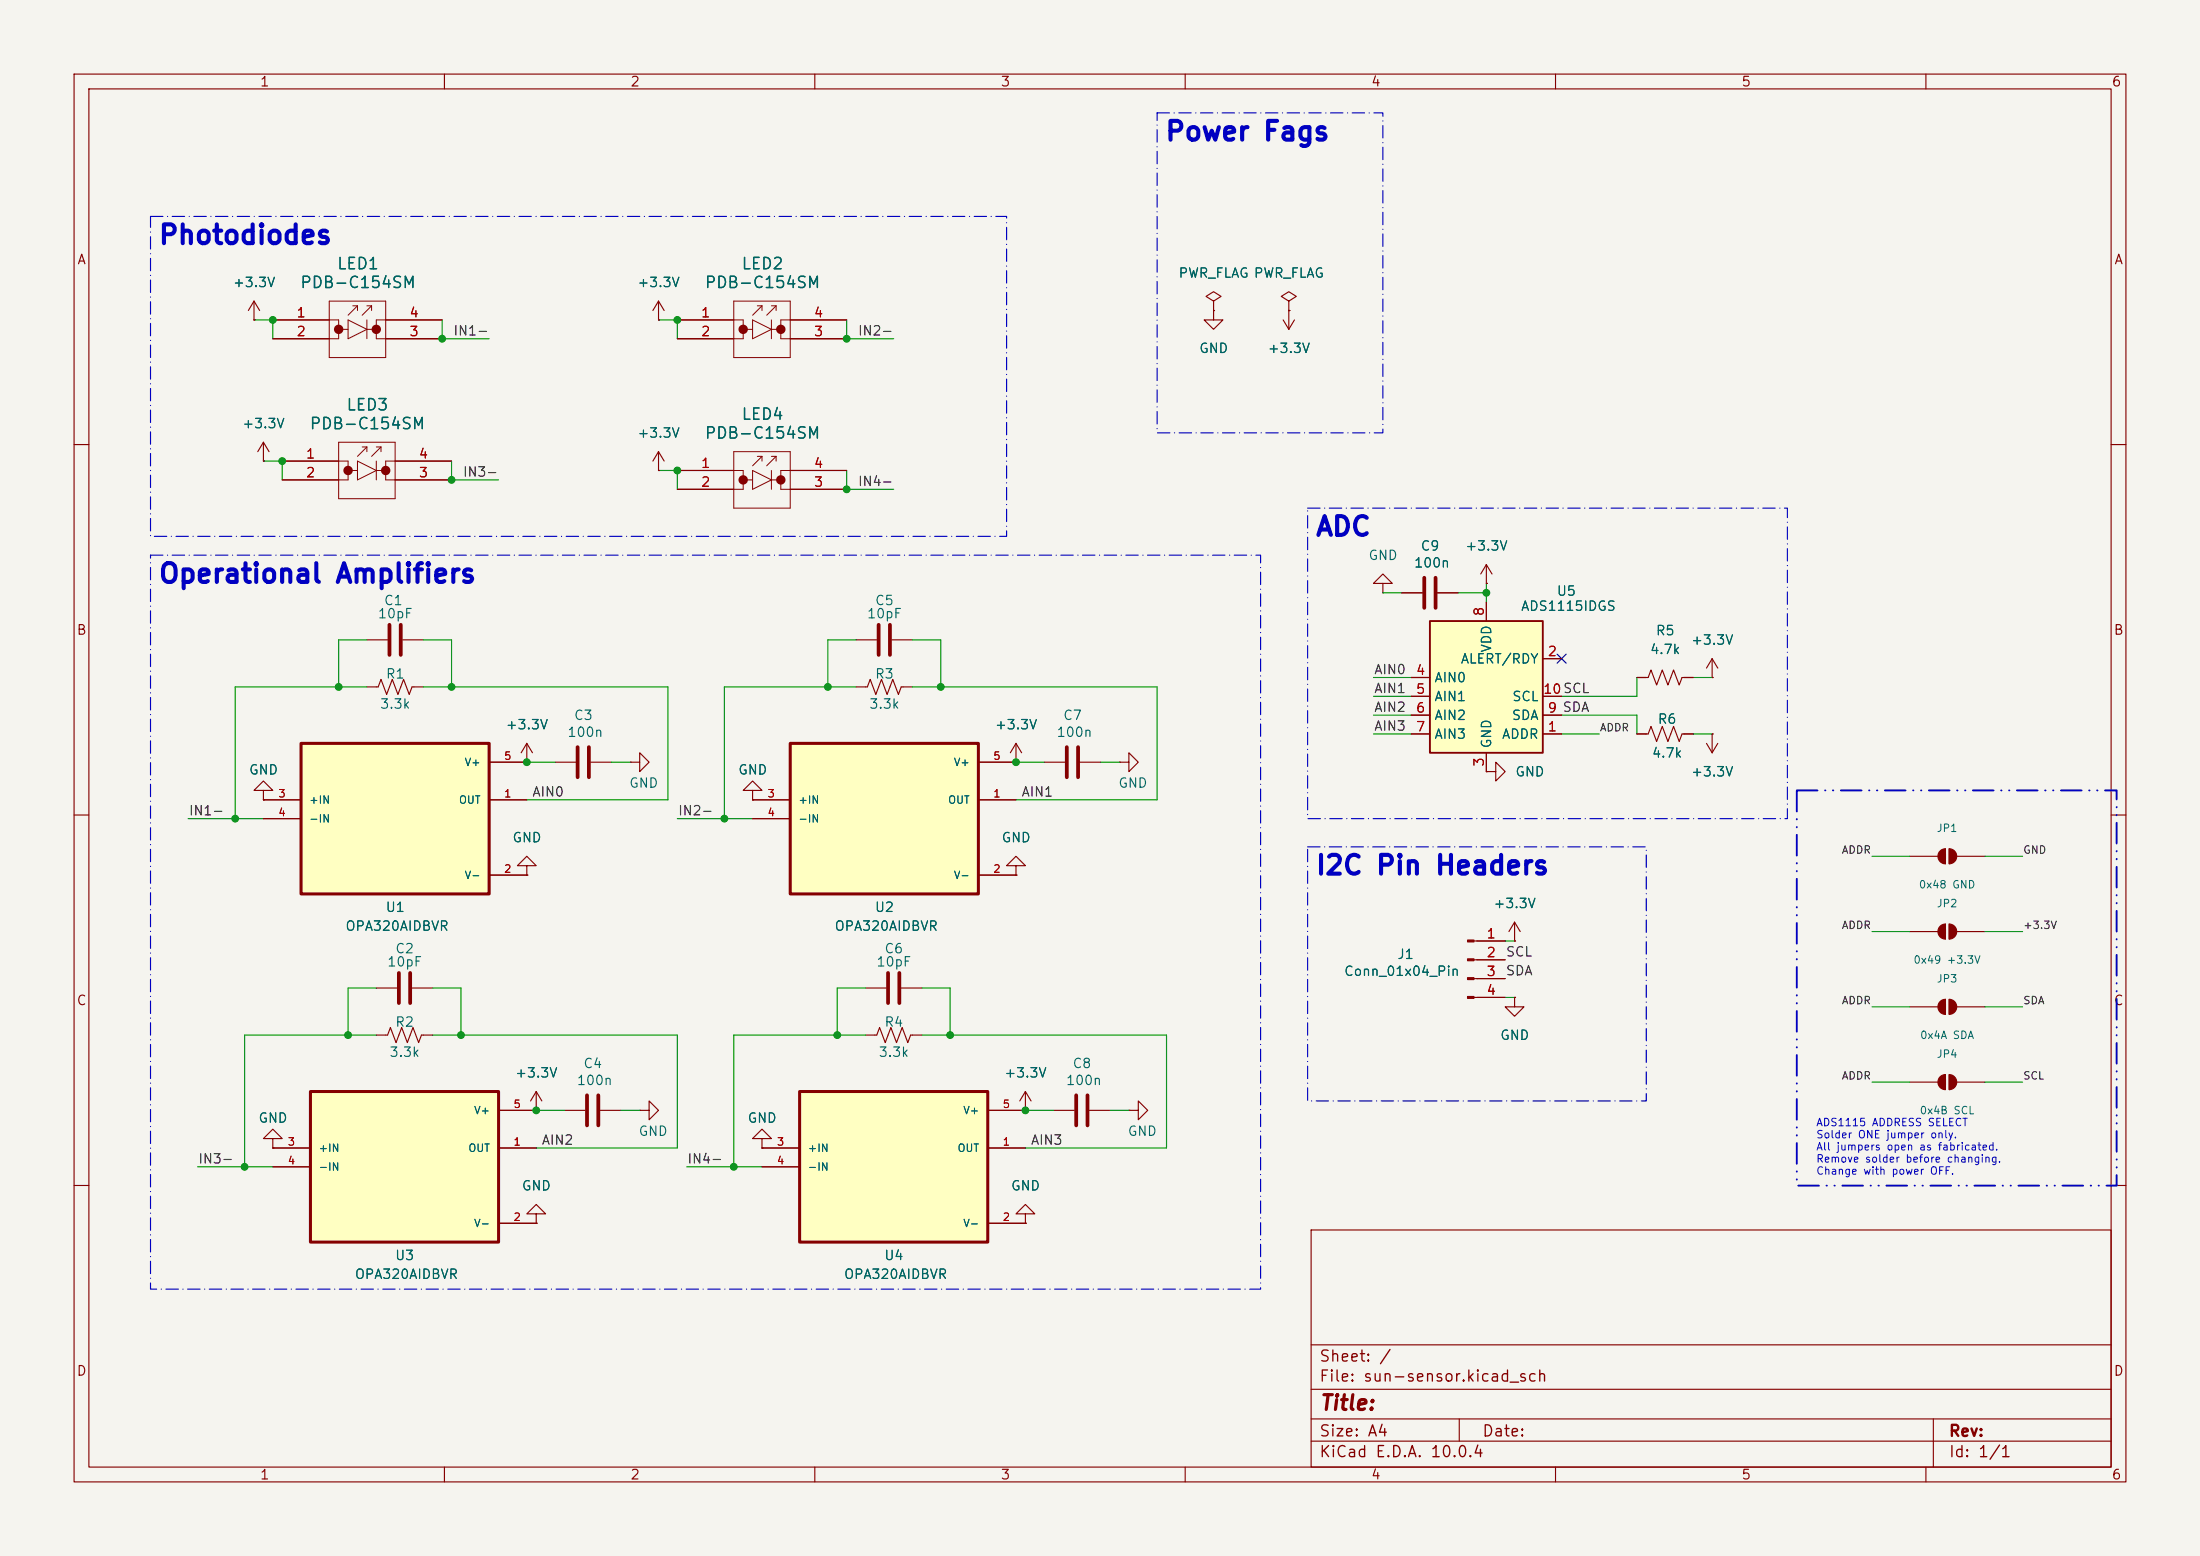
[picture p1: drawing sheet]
<svg xmlns="http://www.w3.org/2000/svg" width="297mm" height="210mm" viewBox="0 0 297 210" stroke-linecap="round" stroke-linejoin="round" font-family="sans-serif">
<path d="M0 0h297v210h-297z" fill="#f5f4ef" stroke="#f5f4ef" stroke-width=".14"/>
<g fill="none" stroke="#840000" stroke-width=".15">
<path d="M10 10h277v190h-277zM12 12h273v186h-273zM60 10v2M110 10v2M160 10v2M210 10v2M260 10v2M163.8 40.6l1-.6-1-.6-1 .6 1 .6v1.3M163.8 41.9h.1M10 60h2M285 60h2M10 110h2"/>
<path d="M137.2 102.9h.1M137.2 100.3l-.8 1.3M137.2 100.3l.7 1.3M137.2 100.3v2.6M141 102.9h2.8M145.8 102.9h2.8M151.1 102.9h1.3v-1.3l1.3 1.3-1.3 1.2v-1.2M151.1 102.9h.1M285 110h2M257.8 146.1h3.8M262.6 145v2.1M263.1 145v2.1"/>
<path d="M264.2 146.1h3.8M10 160h2M177 166h108v32h-108zM285 160h2M60 198v2M110 198v2M160 198v2M177 194.5h108M177 191.5h108M177 187.5h108M177 181.5h108M197 191.5v3"/>
<path d="M210 198v2M260 198v2M261 191.5v6.5"/>
</g>
<g fill="#840000" stroke="#840000" stroke-width=".15">
<path d="M261.9 145.3l.4-.2 .3-.1v2.1a1.02 1.02 0 0 1-.9-.7 1.02 1.02 0 0 1 .2-1.1z"/>
<path d="M263.1 145a1.02 1.02 0 0 1 1.1 1.1 1.02 1.02 0 0 1-1.1 1z"/>
</g>
<path d="M144 100.8v4.1M145.5 100.8v4.1" fill="none" stroke="#840000" stroke-width=".51"/>
<path d="M40.6 100.3h25.4v20.4h-25.4z" fill="#ffffc2"/>
<path d="M40.6 100.3h25.4v20.4h-25.4z" fill="none" stroke="#840000" stroke-width=".41"/>
<g fill="none" stroke="#840000" stroke-width=".15">
<path d="M35.6 59.7l-.8 1.3M35.6 59.7l.7 1.3M35.6 59.7v2.5M36.8 43.2h7.6M36.8 45.7h7.6M52.1 43.2h7.6M52.1 45.7h7.6M35.6 62.2h.1M38.1 62.2h7.6M38.1 64.8h7.6M53.3 62.2h7.7M53.3 64.8h7.7"/>
<path d="M115.6 92.7h1.5l.4-1 .7 2 .8-2 .8 2 .7-2 .8 2 .4-1h1.5M115.6 86.4h2.8M120.4 86.4h2.8M35.6 108h5M35.6 110.5h5M66 108h5.1M66 118.1h5.1M66 102.9h5.1M71.1 102.9h.1M71.1 100.3l-.7 1.3M71.1 100.3l.8 1.3M71.1 100.3v2.6"/>
<path d="M74.9 102.9h2.8M79.8 102.9h2.7M85.1 102.9h1.3v-1.3l1.2 1.3-1.2 1.2v-1.2M85.1 102.9h.1M138.4 149.9h.1M138.4 147.3l-.7 1.3M138.4 147.3l.8 1.3M138.4 147.3v2.6"/>
</g>
<path d="M118.6 84.3v4.1M120.1 84.3v4.1M78 100.8v4.1M79.5 100.8v4.1" fill="none" stroke="#840000" stroke-width=".51"/>
<g fill="none" stroke="#840000" stroke-width=".14">
<path d="M44.4 43.2h1.3v2.5h-1.3M44.4 40.6h7.7v7.7h-7.7zM45.7 59.7h7.6v7.6h-7.6zM45.7 44.5h1.3M47 43.2l2.5 1.3-2.5 1.2zM47.6 41.3h.7M48.3 41.3v.6M48.3 41.3l-1.3 1.2M49.5 43.2v2.5M49.5 44.5h1.3M49.5 41.3h.7M50.2 41.3l-1.3 1.2"/>
<path d="M50.2 41.3v.6M52.1 43.2h-1.3v2.5h1.3M45.7 62.2h1.3v2.6h-1.3M47 63.5h1.3M48.3 62.2l2.5 1.3-2.5 1.3zM48.9 60.3h.6M49.5 60.3l-1.2 1.3M49.5 60.3v.7M50.8 63.5h1.3M50.8 60.3h.6M50.8 62.2v2.6M51.4 60.3l-1.2 1.3"/>
<path d="M51.4 60.3v.7M53.3 62.2h-1.2v2.6h1.2"/>
</g>
<g fill="#840000" stroke="#840000" stroke-width=".51">
<circle cx="47" cy="63.5" r=".38"/>
<circle cx="52.1" cy="63.5" r=".38"/>
<circle cx="45.7" cy="44.5" r=".38"/>
<circle cx="50.8" cy="44.5" r=".38"/>
</g>
<path d="M41.9 147.3h25.4v20.3h-25.4z" fill="#ffffc2"/>
<path d="M41.9 147.3h25.4v20.3h-25.4z" fill="none" stroke="#840000" stroke-width=".41"/>
<path d="M88.9 43.2h.1M88.9 40.6l-.8 1.3M88.9 40.6l.8 1.3M88.9 40.6v2.6M36.8 154.9h5.1M36.8 157.5h5.1M67.3 154.9h5.1M67.3 149.9h5.1M67.3 165.1h5.1M138.4 163.8h1.3l-1.3-1.2-1.2 1.2h1.2v1.3M138.4 165.1h.1" fill="none" stroke="#840000" stroke-width=".15"/>
<path d="M107.9 147.3h25.4v20.3h-25.4z" fill="#ffffc2"/>
<path d="M107.9 147.3h25.4v20.3h-25.4z" fill="none" stroke="#840000" stroke-width=".41"/>
<g fill="none" stroke="#840000" stroke-width=".15">
<path d="M34.3 43.2h.1M34.3 40.6l-.8 1.3M34.3 40.6l.8 1.3M34.3 40.6v2.6M91.4 43.2h7.7M91.4 45.7h7.7M106.7 43.2h7.6M106.7 45.7h7.6M163.8 41.9v1.3h1.3l-1.3 1.3-1.2-1.3h1.2M163.8 41.9h.1M173.2 43.2l.8 1.3M174 40.6l1-.6-1-.6-1 .6 1 .6v1.3"/>
<path d="M174 41.9h.1M174 41.9v2.6M174.8 43.2l-.8 1.3M91.4 63.5h7.7M91.4 66h7.7M106.7 63.5h7.6M106.7 66h7.6M49.5 92.7h1.6l.3-1 .8 2 .8-2 .7 2 .8-2 .7 2 .4-1h1.5M71.1 116.8h1.3l-1.3-1.2-1.3 1.2h1.3v1.3M71.1 118.1h.1M137.2 116.8h1.2l-1.2-1.2-1.3 1.2h1.3v1.3M137.2 118.1h.1"/>
<path d="M50.8 133.4h2.8M55.6 133.4h2.8M116.8 139.7h1.6l.3-1 .8 2 .8-2 .7 2 .8-2 .8 2 .3-1h1.6M116.8 133.4h2.8M121.7 133.4h2.8M102.9 154.9h5M102.9 157.5h5M133.3 154.9h5.1M133.3 149.9h5.1M142.2 149.9h2.8M147.1 149.9h2.8M152.4 149.9h1.3v-1.3l1.2 1.3-1.2 1.2v-1.2"/>
<path d="M152.4 149.9h.1M72.4 163.8h1.3l-1.3-1.2-1.3 1.2h1.3v1.3M72.4 165.1h.1M133.3 165.1h5.1"/>
</g>
<g fill="none" stroke="#840000" stroke-width=".14">
<path d="M99.1 40.6h7.6v7.7h-7.6zM99.1 43.2h1.2v2.5h-1.2M100.3 44.5h1.3M101.6 43.2l2.5 1.3-2.5 1.2zM102.2 41.3h.7M102.9 41.3l-1.3 1.2M102.9 41.3v.6M104.1 44.5h1.3M104.1 41.3h.7M104.1 43.2v2.5M104.8 41.3l-1.3 1.2M104.8 41.3v.6"/>
<path d="M106.7 43.2h-1.3v2.5h1.3M99.1 61h7.6v7.6h-7.6zM99.1 63.5h1.2v2.5h-1.2M100.3 64.8h1.3M101.6 63.5l2.5 1.3-2.5 1.2zM102.2 61.6h.7M102.9 61.6v.6M102.9 61.6l-1.3 1.3M104.1 63.5v2.5M104.1 64.8h1.3M104.1 61.6h.7M104.8 61.6v.6"/>
<path d="M104.8 61.6l-1.3 1.3M106.7 63.5h-1.3v2.5h1.3"/>
</g>
<g fill="#840000" stroke="#840000" stroke-width=".51">
<circle cx="100.3" cy="44.5" r=".38"/>
<circle cx="105.4" cy="44.5" r=".38"/>
<circle cx="100.3" cy="64.8" r=".38"/>
<circle cx="105.4" cy="64.8" r=".38"/>
</g>
<path d="M53.8 131.3v4.1M55.4 131.3v4.1M119.9 131.3v4.1M121.4 131.3v4.1M145.3 147.8v4.1M146.8 147.8v4.1" fill="none" stroke="#840000" stroke-width=".51"/>
<path d="M106.7 100.3h25.4v20.4h-25.4z" fill="#ffffc2"/>
<path d="M106.7 100.3h25.4v20.4h-25.4z" fill="none" stroke="#840000" stroke-width=".41"/>
<g fill="none" stroke="#840000" stroke-width=".15">
<path d="M88.9 63.5h.1M88.9 61l-.8 1.2M88.9 61l.8 1.2M88.9 61v2.5M186.7 78.7h1.3l-1.3-1.2-1.3 1.2h1.3v1.3M200.7 78.7h.1M200.7 76.2l-.8 1.3M200.7 76.2l.7 1.3M200.7 76.2v2.5M49.5 86.4h2.8M54.4 86.4h2.7M186.7 80h.1"/>
<path d="M189.2 80h2.8M194.1 80h2.7M231.1 91.4h.1M231.1 88.9l-.7 1.3M231.1 88.9l.8 1.3M231.1 88.9v2.5M35.6 106.7h1.2l-1.2-1.3-1.3 1.3h1.3v1.3M35.6 108h.1M101.6 106.7h1.3l-1.3-1.3-1.3 1.3h1.3v1.3M101.6 108h.1M101.6 108h5.1M101.6 110.5h5.1"/>
<path d="M132.1 108h5.1M132.1 118.1h5.1M132.1 102.9h5.1M200.7 104.1h1.2v-1.2l1.3 1.2-1.3 1.3v-1.3M200.7 104.1h.1M50.8 139.7h1.5l.4-1 .8 2 .7-2 .8 2 .8-2 .7 2 .4-1h1.5M199 127h4.2M199 129.5h4.2M199 132.1h4.2M199 134.6h4.2M204.5 134.6v1.3h1.2l-1.2 1.3-1.3-1.3h1.3M204.5 134.6h.1"/>
<path d="M204.5 127h.1M204.5 124.5l-.8 1.2M204.5 124.5l.7 1.2M204.5 124.5v2.5M72.4 149.9h.1M72.4 147.3l-.8 1.3M72.4 147.3l.8 1.3M72.4 147.3v2.6M76.2 149.9h2.8M81 149.9h2.8M86.4 149.9h1.2v-1.3l1.3 1.3-1.3 1.2v-1.2M86.4 149.9h.1"/>
<path d="M102.9 153.7h1.2l-1.2-1.3-1.3 1.3h1.3v1.2M102.9 154.9h.1"/>
</g>
<path d="M192.3 78v4M193.8 78v4M52.6 84.3v4.1M54.1 84.3v4.1M79.2 147.8v4.1M80.8 147.8v4.1" fill="none" stroke="#840000" stroke-width=".51"/>
<g fill="#840000" stroke="#840000" stroke-width=".15">
<path d="M198.1 126.9h.9v.2h-.9z"/>
<path d="M198.1 129.4h.9v.3h-.9z"/>
<path d="M198.1 132h.9v.2h-.9z"/>
<path d="M198.1 134.5h.9v.2h-.9z"/>
</g>
<path d="M193 83.8h15.3v17.8h-15.3z" fill="#ffffc2"/>
<path d="M193 83.8h15.3v17.8h-15.3z" fill="none" stroke="#840000" stroke-width=".25"/>
<g fill="none" stroke="#840000" stroke-width=".15">
<path d="M34.3 43.2h.1M36.8 43.2h7.6M36.8 45.7h7.6M52.1 43.2h7.6M52.1 45.7h7.6M88.9 43.2h.1M91.4 43.2h7.7M91.4 45.7h7.7M106.7 43.2h7.6M106.7 45.7h7.6M163.8 41.9h.1M174 41.9h.1"/>
<path d="M35.6 62.2h.1M38.1 62.2h7.6M38.1 64.8h7.6M53.3 62.2h7.7M53.3 64.8h7.7M88.9 63.5h.1M91.4 63.5h7.7M91.4 66h7.7M106.7 63.5h7.6M106.7 66h7.6M200.7 78.7h.1M189.2 80h2.8"/>
<path d="M190.5 99.1h2.5M190.5 91.4h2.5M190.5 94h2.5M190.5 96.5h2.5M194.1 80h2.7M200.7 81.3v2.5M208.3 99.1h2.5M208.3 88.9h2.5M208.3 94h2.5M208.3 96.5h2.5M221 91.4h1.5l.4-1 .7 2.1 .8-2.1 .8 2.1 .7-2.1 .8 2.1 .4-1.1h1.5M221 99.1h1.5l.4-1.1 .7 2.1 .8-2.1 .8 2.1 .7-2.1 .8 2.1 .4-1h1.5"/>
<path d="M231.1 99.1h.1M231.1 91.4h.1M231.1 99.1v2.5M35.6 108h.1M35.6 108h5M35.6 110.5h5M66 108h5.1M66 118.1h5.1M66 102.9h5.1M71.1 102.9h.1M71.1 118.1h.1M101.6 108h.1"/>
<path d="M101.6 108h5.1M101.6 110.5h5.1M132.1 108h5.1M132.1 118.1h5.1M132.1 102.9h5.1M137.2 118.1h.1M137.2 102.9h.1M200.7 104.1h.1M200.7 101.6v2.5M230.4 100.3l.7 1.3M231.9 100.3l-.8 1.3M257.8 115.6h3.8"/>
<path d="M262.6 114.6v2M263.1 114.6v2M264.2 115.6h3.8M199.4 127h3.8M199.4 129.5h3.8M199.4 132.1h3.8M199.4 134.6h3.8M204.5 134.6h.1M204.5 127h.1M257.8 125.7h3.8M257.8 135.9h3.8M262.6 124.7v2"/>
<path d="M262.6 134.9v2M263.1 124.7v2M263.1 134.9v2M264.2 125.7h3.8M264.2 135.9h3.8M36.8 153.7h1.3l-1.3-1.3-1.2 1.3h1.2v1.2M36.8 154.9h.1M36.8 154.9h5.1M36.8 157.5h5.1M67.3 154.9h5.1M67.3 149.9h5.1M72.4 149.9h.1"/>
<path d="M102.9 154.9h.1M102.9 154.9h5M102.9 157.5h5M133.3 154.9h5.1M133.3 149.9h5.1M138.4 149.9h.1M67.3 165.1h5.1M72.4 165.1h.1M133.3 165.1h5.1M138.4 165.1h.1"/>
</g>
<g fill="#840000" stroke="#840000" stroke-width=".15">
<path d="M261.9 114.9l.4-.3h.3v2a1.02 1.02 0 0 1-.9-.6 1.02 1.02 0 0 1 .2-1.1z"/>
<path d="M263.1 114.6a1.02 1.02 0 0 1 1.1 1 1.02 1.02 0 0 1-1.1 1z"/>
<path d="M261.9 125l.4-.2 .3-.1v2a1.02 1.02 0 0 1-.9-.6 1.02 1.02 0 0 1 .2-1.1z"/>
<path d="M263.1 124.7a1.02 1.02 0 0 1 1.1 1 1.02 1.02 0 0 1-1.1 1z"/>
<path d="M261.9 135.2l.4-.3h.3v2a1.02 1.02 0 0 1-.9-.6 1.02 1.02 0 0 1 .2-1.1z"/>
<path d="M263.1 134.9a1.02 1.02 0 0 1 1.1 1 1.02 1.02 0 0 1-1.1 1z"/>
</g>
<g fill="none" stroke="#009600" stroke-width=".15">
<path d="M34.3 43.2h2.5v2.5M59.7 43.2v2.5h6.3M88.9 43.2h2.5v2.5M114.3 43.2v2.5h6.3M35.6 62.2h2.5v2.6M61 62.2v2.6h6.3M88.9 63.5h2.5v2.5M114.3 63.5v2.5h6.3M200.7 78.7v2.6M49.5 86.4h-3.8v6.3M49.5 92.7h-17.8v17.8M57.1 86.4h3.9v6.3"/>
<path d="M57.1 92.7h33.1v15.3h-19.1M115.6 86.4h-3.8v6.3M115.6 92.7h-17.8v17.8M123.2 86.4h3.8v6.3M123.2 92.7h33v15.3h-19M185.4 91.4h5.1M185.4 94h5.1M185.4 99.1h5.1M185.4 96.5h5.1M186.7 80h2.5M196.8 80h3.9M210.8 96.5h10.2v2.6"/>
<path d="M210.8 99.1h5.1M221 91.4v2.6h-10.2M228.6 91.4h2.5M228.6 99.1h2.5M25.4 110.5h10.2M71.1 102.9h3.8M82.5 102.9h2.6M91.4 110.5h10.2M137.2 102.9h3.8M148.6 102.9h2.5M252.7 115.6h5.1M268 115.6h5"/>
<path d="M50.8 133.4h-3.8v6.3M50.8 139.7h-17.8v17.8M58.4 139.7h33v15.2h-19M58.4 133.4h3.8v6.3M116.8 133.4h-3.8v6.3M116.8 139.7h-17.7v17.8M124.5 133.4h3.8v6.3M124.5 139.7h33v15.2h-19.1M203.2 134.6h1.3M203.2 127h1.3M252.7 125.7h5.1M252.7 135.9h5.1"/>
<path d="M268 125.7h5M268 135.9h5M26.7 157.5h10.1M72.4 149.9h3.8M83.8 149.9h2.6M92.7 157.5h10.2M138.4 149.9h3.8M149.9 149.9h2.5M252.7 146.1h5.1M268 146.1h5"/>
</g>
<path d="M210.2 88.3l1.2 1.2M211.4 88.3l-1.2 1.2" fill="none" stroke="#000084" stroke-width=".15"/>
<path d="M156.2 15.2h30.5v43.2h-30.5zM20.3 29.2h115.6v43.2h-115.6zM20.3 74.9h149.9v99.1h-149.9zM176.5 68.6h64.8v41.9h-64.8zM176.5 114.3h45.7v34.3h-45.7z" fill="none" stroke="#0000c2" stroke-width=".15" stroke-dasharray="1.7 .6 0 .6"/>
<path d="M242.6 106.7h43.1v53.3h-43.1z" fill="none" stroke="#0000c2" stroke-width=".25" stroke-dasharray="2.8 1 .1 1 .1 1"/>
<g fill="#009600" stroke="#009600" stroke-width=".14">
<circle cx="99.1" cy="157.5" r=".46"/>
<circle cx="114.3" cy="66" r=".46"/>
<circle cx="91.4" cy="43.2" r=".46"/>
<circle cx="91.4" cy="63.5" r=".46"/>
<circle cx="114.3" cy="45.7" r=".46"/>
<circle cx="200.7" cy="80" r=".46"/>
<circle cx="137.2" cy="102.9" r=".46"/>
<circle cx="71.1" cy="102.9" r=".46"/>
<circle cx="97.8" cy="110.5" r=".46"/>
<circle cx="111.8" cy="92.7" r=".46"/>
<circle cx="127" cy="92.7" r=".46"/>
<circle cx="138.4" cy="149.9" r=".46"/>
<circle cx="128.3" cy="139.7" r=".46"/>
<circle cx="113" cy="139.7" r=".46"/>
<circle cx="61" cy="92.7" r=".46"/>
<circle cx="31.7" cy="110.5" r=".46"/>
<circle cx="45.7" cy="92.7" r=".46"/>
<circle cx="59.7" cy="45.7" r=".46"/>
<circle cx="36.8" cy="43.2" r=".46"/>
<circle cx="61" cy="64.8" r=".46"/>
<circle cx="38.1" cy="62.2" r=".46"/>
<circle cx="62.2" cy="139.7" r=".46"/>
<circle cx="72.4" cy="149.9" r=".46"/>
<circle cx="47" cy="139.7" r=".46"/>
<circle cx="33" cy="157.5" r=".46"/>
</g>
<g font-size="2.5" fill="#0000c2">
<text x="157.2" y="19.6">Power Fags</text>
<text x="21.3" y="33.6">Photodiodes</text>
<text x="177.5" y="73">ADC</text>
<text x="21.3" y="79.3">Operational Amplifiers</text>
<text x="177.5" y="118.7">I2C Pin Headers</text>
</g>
<text font-size="2" fill="#840000" x="178" y="190.8">Title:</text>
<g font-size="1.5" fill="#006464">
<text x="40.4" y="39.3">PDB-C154SM</text>
<text x="45.4" y="36.7">LED1</text>
<text x="95" y="39.3">PDB-C154SM</text>
<text x="100" y="36.7">LED2</text>
<text x="41.7" y="58.3">PDB-C154SM</text>
<text x="46.7" y="55.8">LED3</text>
<text x="95" y="59.6">PDB-C154SM</text>
<text x="100" y="57">LED4</text>
</g>
<g font-size="1.5" fill="#840000">
<text x="178" y="184.2">Sheet: /</text>
<text x="178" y="186.9">File: sun-sensor.kicad_sch</text>
<text x="178" y="197.1">KiCad E.D.A. 10.0.4</text>
<text x="178" y="194.3">Size: A4</text>
<text x="200" y="194.3">Date:</text>
<text x="263" y="194.3">Rev:</text>
<text x="263" y="197.1">Id: 1/1</text>
</g>
<g font-size="1.3" fill="#840000">
<text x="35" y="12">1</text>
<text x="85" y="12">2</text>
<text x="135" y="12">3</text>
<text x="185" y="12">4</text>
<text x="235" y="12">5</text>
<text x="285" y="12">6</text>
<text x="10.3" y="36">A</text>
<text x="285.3" y="36">A</text>
<text x="10.3" y="86">B</text>
<text x="285.3" y="86">B</text>
<text x="10.3" y="136">C</text>
<text x="285.3" y="136">C</text>
<text x="10.3" y="186">D</text>
<text x="285.3" y="186">D</text>
<text x="35" y="200">1</text>
<text x="85" y="200">2</text>
<text x="135" y="200">3</text>
<text x="185" y="200">4</text>
<text x="235" y="200">5</text>
<text x="285" y="200">6</text>
</g>
<g font-size="1.3" fill="#006464">
<text x="31.3" y="39.1">+3.3V</text>
<text x="86" y="39.1">+3.3V</text>
<text x="159" y="37.8">PWR_FLAG PWR_FLAG</text>
<text x="161.8" y="48">GND</text>
<text x="171" y="48">+3.3V</text>
<text x="32.6" y="58.1">+3.3V</text>
<text x="86" y="59.4">+3.3V</text>
<text x="184.7" y="75.9">GND</text>
<text x="190.8" y="76.9">100n</text>
<text x="191.7" y="74.6">C9</text>
<text x="197.7" y="74.6">+3.3V</text>
<text x="50.9" y="83.8">10pF</text>
<text x="51.7" y="82">C1</text>
<text x="117" y="83.8">10pF</text>
<text x="118" y="82">C5</text>
<text x="205.2" y="82.8">ADS1115IDGS</text>
<text x="210.1" y="80.7">U5</text>
<text x="197.1" y="89.9">ALERT/RDY</text>
<text x="201.6" y="88.2" transform="rotate(-90 201.6 88.2)">VDD</text>
<text x="222.7" y="88.6">4.7k</text>
<text x="223.4" y="86.1">R5</text>
<text x="228.2" y="87.3">+3.3V</text>
<text x="51.2" y="96">3.3k</text>
<text x="52" y="91.9">R1</text>
<text x="117.3" y="96">3.3k</text>
<text x="118" y="91.9">R3</text>
<text x="193.5" y="92.4">AIN0</text>
<text x="193.5" y="95">AIN1</text>
<text x="204.1" y="95">SCL</text>
<text x="68.2" y="98.8">+3.3V</text>
<text x="76.5" y="99.8">100n</text>
<text x="77.4" y="97.5">C3</text>
<text x="134.2" y="98.8">+3.3V</text>
<text x="142.5" y="99.8">100n</text>
<text x="143.4" y="97.5">C7</text>
<text x="193.5" y="97.5">AIN2</text>
<text x="193.5" y="100">AIN3</text>
<text x="201.6" y="101.1" transform="rotate(-90 201.6 101.1)">GND</text>
<text x="202.7" y="100">ADDR</text>
<text x="204" y="97.5">SDA</text>
<text x="223.7" y="98">R6</text>
<text x="33.5" y="104.9">GND</text>
<text x="84.8" y="106.6">GND</text>
<text x="99.6" y="104.9">GND</text>
<text x="150.9" y="106.6">GND</text>
<text x="204.5" y="105.1">GND</text>
<text x="222.9" y="102.6">4.7k</text>
<text x="228.2" y="105.1">+3.3V</text>
<text x="69.1" y="114">GND</text>
<text x="135.1" y="114">GND</text>
<text x="46.5" y="125.9">OPA320AIDBVR</text>
<text x="52" y="123.4">U1</text>
<text x="112.6" y="125.9">OPA320AIDBVR</text>
<text x="118" y="123.4">U2</text>
<text x="201.5" y="122.9">+3.3V</text>
<text x="52.2" y="130.8">10pF</text>
<text x="53.3" y="129">C2</text>
<text x="118.2" y="130.8">10pF</text>
<text x="119.3" y="129">C6</text>
<text x="188.5" y="129.7">J1</text>
<text x="181.4" y="132">Conn_01x04_Pin</text>
<text x="52.5" y="143">3.3k</text>
<text x="53.3" y="138.9">R2</text>
<text x="118.5" y="143">3.3k</text>
<text x="119.3" y="138.9">R4</text>
<text x="202.4" y="140.7">GND</text>
<text x="69.4" y="145.8">+3.3V</text>
<text x="77.8" y="146.8">100n</text>
<text x="78.7" y="144.5">C4</text>
<text x="135.5" y="145.8">+3.3V</text>
<text x="143.8" y="146.8">100n</text>
<text x="144.7" y="144.5">C8</text>
<text x="34.8" y="151.8">GND</text>
<text x="86.1" y="153.6">GND</text>
<text x="100.8" y="151.8">GND</text>
<text x="152.2" y="153.6">GND</text>
<text x="70.4" y="161">GND</text>
<text x="136.4" y="161">GND</text>
<text x="47.8" y="172.9">OPA320AIDBVR</text>
<text x="53.2" y="170.4">U3</text>
<text x="113.8" y="172.9">OPA320AIDBVR</text>
<text x="119.3" y="170.4">U4</text>
</g>
<g font-size="1.3" fill="#a90000">
<text x="39.9" y="43.2">1</text>
<text x="39.9" y="45.7">2</text>
<text x="55.2" y="45.7">3</text>
<text x="55.2" y="43.2">4</text>
<text x="94.5" y="43.2">1</text>
<text x="94.5" y="45.7">2</text>
<text x="109.8" y="45.7">3</text>
<text x="109.8" y="43.2">4</text>
<text x="41.2" y="62.2">1</text>
<text x="41.2" y="64.7">2</text>
<text x="56.4" y="64.7">3</text>
<text x="56.4" y="62.2">4</text>
<text x="94.5" y="63.5">1</text>
<text x="109.8" y="63.5">4</text>
<text x="94.5" y="66">2</text>
<text x="109.8" y="66">3</text>
<text x="200.6" y="83.3" transform="rotate(-90 200.6 83.3)">8</text>
<text x="208.8" y="88.9">2</text>
<text x="191.1" y="91.4">4</text>
<text x="191.1" y="94">5</text>
<text x="208.2" y="94">10SCL</text>
<text x="208.2" y="94">10</text>
<text x="191.1" y="96.5">6</text>
<text x="191.1" y="99">7</text>
<text x="208.8" y="99">1</text>
<text x="208.8" y="96.5">9 SDA</text>
<text x="208.8" y="96.5">9</text>
<text x="200.6" y="103.6" transform="rotate(-90 200.6 103.6)">3</text>
<text x="200.6" y="127">1</text>
<text x="200.6" y="129.5">2</text>
<text x="200.6" y="132.1">3</text>
<text x="200.6" y="134.6">4</text>
</g>
<g font-size="1.3" fill="#0f0f0f">
<text x="61.1" y="45.6">IN1-</text>
<text x="115.7" y="45.6">IN2-</text>
<text x="62.4" y="64.6">IN3-</text>
<text x="115.7" y="65.9">IN4-</text>
<text x="185.4" y="93.9">AIN1</text>
<text x="185.4" y="91.3">AIN0</text>
<text x="185.4" y="96.4">AIN2</text>
<text x="185.4" y="98.9">AIN3</text>
<text x="71.8" y="107.8">AIN0</text>
<text x="137.8" y="107.8">AIN1</text>
<text x="25.4" y="110.4">IN1-</text>
<text x="91.4" y="110.4">IN2-</text>
<text x="203.2" y="129.4">SCL</text>
<text x="203.2" y="132">SDA</text>
<text x="73" y="154.8">AIN2</text>
<text x="139.1" y="154.8">AIN3</text>
<text x="26.7" y="157.4">IN3-</text>
<text x="92.7" y="157.4">IN4-</text>
</g>
<g font-size="1" fill="#0f0f0f">
<text x="215.9" y="99">ADDR</text>
<text x="248.6" y="115.5">ADDR</text>
<text x="273" y="115.5">GND</text>
<text x="248.6" y="125.6">ADDR</text>
<text x="273" y="125.6">+3.3V</text>
<text x="248.6" y="135.8">ADDR</text>
<text x="273" y="135.8">SDA</text>
<text x="248.6" y="146">ADDR</text>
<text x="273" y="146">SCL</text>
</g>
<g font-size="1" fill="#a90000">
<text x="37.5" y="107.9">3</text>
<text x="68" y="107.9">1</text>
<text x="68" y="102.8">5</text>
<text x="103.5" y="107.9">3</text>
<text x="134" y="107.9">1</text>
<text x="134" y="102.8">5</text>
<text x="37.5" y="110.4">4</text>
<text x="103.5" y="110.4">4</text>
<text x="68" y="118">2</text>
<text x="134" y="118">2</text>
<text x="69.2" y="149.8">5</text>
<text x="135.3" y="149.8">5</text>
<text x="38.8" y="154.9">3</text>
<text x="69.2" y="154.9">1</text>
<text x="104.8" y="154.9">3</text>
<text x="135.3" y="154.9">1</text>
<text x="38.8" y="157.4">4</text>
<text x="104.8" y="157.4">4</text>
<text x="69.2" y="165">2</text>
<text x="135.3" y="165">2</text>
</g>
<g font-size="1" fill="#006464">
<text x="62.6" y="103.6">V+</text>
<text x="128.7" y="103.6">V+</text>
<text x="41.7" y="108.7">+IN</text>
<text x="41.7" y="111.3">-IN</text>
<text x="61.9" y="108.7">OUT</text>
<text x="107.7" y="108.7">+IN</text>
<text x="107.7" y="111.3">-IN</text>
<text x="127.9" y="108.7">OUT</text>
<text x="261.4" y="112.5">JP1</text>
<text x="62.6" y="118.9">V-</text>
<text x="128.7" y="118.9">V-</text>
<text x="259" y="120.2">0x48 GND</text>
<text x="261.4" y="122.7">JP2</text>
<text x="258.2" y="130.3">0x49 +3.3V</text>
<text x="261.4" y="132.9">JP3</text>
<text x="259.1" y="140.5">0x4A SDA</text>
<text x="261.4" y="143">JP4</text>
<text x="42.9" y="155.7">+IN</text>
<text x="63.1" y="155.7">OUT</text>
<text x="63.9" y="150.6">V+</text>
<text x="109" y="155.7">+IN</text>
<text x="129.2" y="155.7">OUT</text>
<text x="130" y="150.6">V+</text>
<text x="259.1" y="150.6">0x4B SCL</text>
<text x="42.9" y="158.3">-IN</text>
<text x="109" y="158.3">-IN</text>
<text x="63.9" y="165.9">V-</text>
<text x="130" y="165.9">V-</text>
</g>
<g font-size="1" fill="#0000c2">
<text x="245.1" y="152.3">ADS1115 ADDRESS SELECT</text>
<text x="245.1" y="153.9">Solder ONE jumper only.</text>
<text x="245.1" y="155.5">All jumpers open as fabricated.</text>
<text x="245.1" y="157.2">Remove solder before changing.</text>
<text x="245.1" y="158.8">Change with power OFF.</text>
</g>
</svg>
